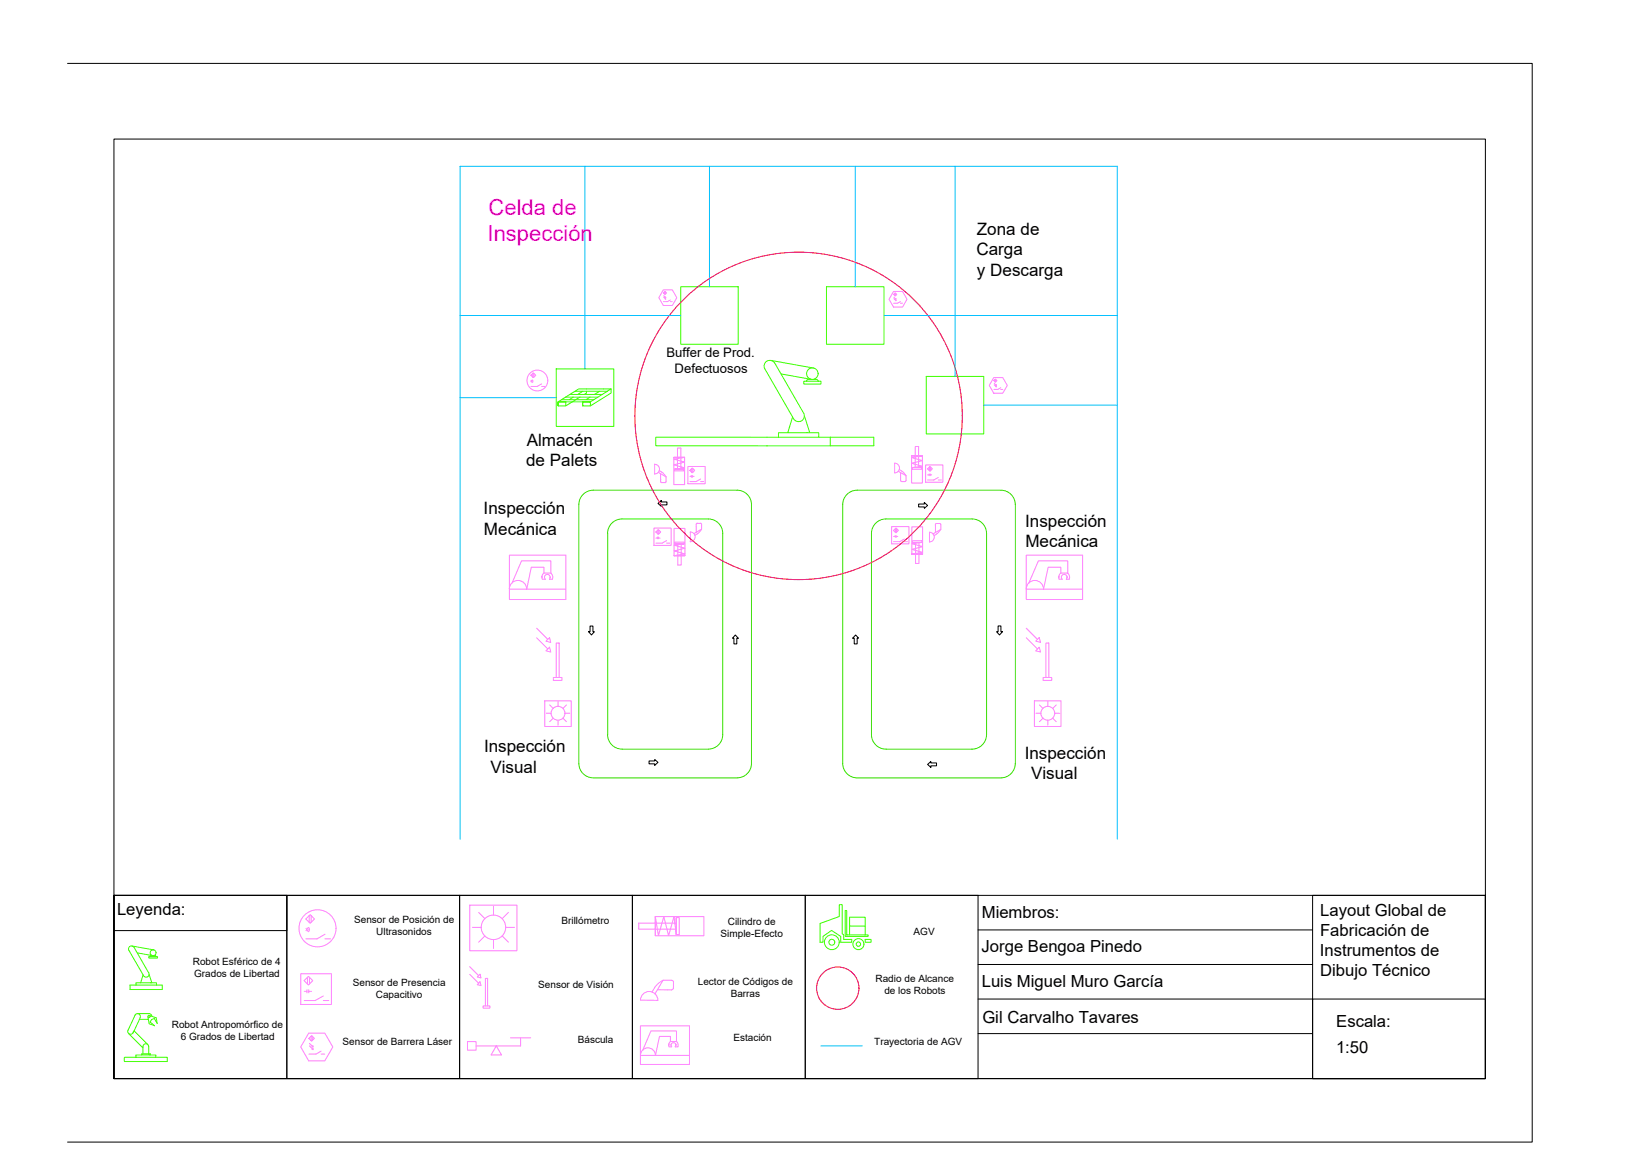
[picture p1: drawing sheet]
<svg xmlns="http://www.w3.org/2000/svg" width="420mm" height="297mm" viewBox="0 0 420 297" stroke-linecap="round" stroke-linejoin="round" font-family="sans-serif">
<!-- layer: Maquina -->
<g fill="none" stroke="#37dd00" stroke-width=".26">
<path d="M155.2 136.2v51.5M180.9 132.5a3.7 3.7 0 0 1 3.7 3.7v51.5a3.7 3.7 0 0 1-3.7 3.6M180.9 132.5h-22a3.7 3.7 0 0 0-3.7 3.7M188.3 125.2a3.7 3.7 0 0 1 3.6 3.7v66.1a3.7 3.7 0 0 1-3.6 3.7M188.3 125.2h-36.8a3.7 3.7 0 0 0-3.7 3.7v66.1a3.7 3.7 0 0 0 3.7 3.7M218.9 125.2a3.7 3.7 0 0 0-3.7 3.7v66.1a3.7 3.7 0 0 0 3.7 3.7M218.9 125.2h36.7a3.7 3.7 0 0 1 3.7 3.7v66.1a3.7 3.7 0 0 1-3.7 3.7M226.3 132.5a3.7 3.7 0 0 0-3.7 3.7v51.5a3.7 3.7 0 0 0 3.7 3.6M226.3 132.5h22M248.3 132.5a3.7 3.7 0 0 1 3.7 3.7v51.5a3.7 3.7 0 0 1-3.7 3.6M151.5 198.7h36.8M155.2 187.7a3.7 3.7 0 0 0 3.7 3.6"/>
<path d="M158.9 191.3h22M218.9 198.7h36.8M226.3 191.3h22"/>
</g>
<!-- layer: Texto2 -->
<path d="M168.1 128.6l.8-.8v.4h1.4v.7h-1.4v.4zM234.6 128.7h1.5v-.3l.8 .7-.8 .7v-.3h-1.5zM150.7 159.9h.7v1.5h.4l-.7 .8-.8-.8h.4zM254.9 159.9h.8v1.5h.3l-.7 .8-.7-.8h.3zM187.8 162.2l.8 .8h-.4v1.5h-.7v-1.5h-.4zM218.5 162.2l.8 .8h-.4v1.5h-.7v-1.5h-.4zM165.8 194.4h1.4v-.4l.9 .7-.9 .8v-.4h-1.4zM236.9 195.2l.8-.7v.4h1.5v.7h-1.5v.4z" fill="none" stroke="#000" stroke-width=".26"/>
<!-- layer: Sensores -->
<g fill="none" stroke="#ff7fff" stroke-width=".26">
<path d="M169.4 74h2.3l1.2 2-1.2 2h-2.3l-1.1-2zM169.5 75.9l.4 .4M169.5 75.5l.4 .4M169.8 74.5v.6M169.8 74.4l.4 .4-.4 .4-.4-.4zM169.9 76l.1-.1 .1 .2zM169.9 76.4l.1-.2 .1 .2zM169.9 74.5v.6M171.2 76.6l-.7 .4h-1.1M171.2 77h.5M228.2 74.4h2.3l1.2 2-1.2 2h-2.3l-1.1-2zM228.2 75.2l.4-.4 .4 .4-.4 .4z"/>
<path d="M228.3 76.3l.4 .4M228.3 75.9l.4 .4M228.5 74.9v.6M228.7 76.8l.1-.2 .1 .2zM228.7 74.9v.6M228.8 76.3l.1 .2-.2-.1zM230 77l-.7 .4h-1.1M230 77.4h.5M135.6 95.8l.6-.6 .6 .6-.6 .7zM135.6 97.2v.3M135.8 97.1v.5M135.9 97l.2 .4-.2 .3"/>
<path d="M136.1 95.4v.9M136.4 95.4v.9M138.3 98l-1.1 .7h-1.6M138.3 98.7h.8M253.8 97.2l.4-.4 .4 .4-.4 .4zM253.8 96.4h2.3l1.2 2-1.2 2h-2.3l-1.1-2zM253.9 98.3l.5 .4M253.9 97.9l.5 .4M254.1 96.9v.6M254.3 98.4l.1-.1 .1 .1zM254.3 98.8l.1-.2 .1 .2zM254.3 96.9v.6"/>
<path d="M255.6 99l-.7 .5h-1M255.6 99.5h.5M167.2 118.6a1.24 1.24 0 0 1 1.2 1.2 1.24 1.24 0 0 1-1.2 1.3zM172.1 116.8h2.8v7h-2.8zM172.1 116.8h2.8zM173 119.8v-5.4h.9v5.4M174.9 116.8l-2.8 .5 2.8 .7-2.8 .7 2.8 .8-2.6 .3h2.4v.5h-2.4v-.5h2.4M175.7 119.1h4.4v4.4h-4.4zM176.7 119.7v.9M177 119.7v.9M228.5 118.3a1.24 1.24 0 0 1 1.2 1.2 1.24 1.24 0 0 1-1.2 1.3zM229.7 119.9l.6 .4"/>
<path d="M232.8 116.4h2.8v7h-2.8zM232.8 116.4h2.8zM233.8 119.4v-5.4h.8v5.4M235.6 116.4l-2.8 .5 2.8 .7-2.8 .7 2.8 .8-2.6 .3h2.4v.5h-2.4v-.5h2.4M236.4 118.7h4.4v4.5h-4.4zM236.9 119.7l.6-.6 .6 .6-.6 .7zM237.4 119.3v.9M237.7 119.3v.9M167 134.9h4.4v4.4h-4.4zM167.5 137.4h.4M167.9 137.2v.4M168 135.4v1"/>
<path d="M168.1 135.3l.7 .6-.7 .6-.6-.6zM168.1 120.7l2 1.1M168.2 137.4h.4M168.2 137.2v.4M168.3 135.4v1M168.4 120.2l.6 .4M168.7 123l.3 .3M168.7 121v2M169 120.5l1.1 1.3M170.1 121.8l-.1 1.4-1 .1M170.3 138.1l-1.2 .6h-1.6M170.3 138.7h.7"/>
<path d="M172.2 135h2.7v6.9h-2.7zM172.3 138.9h2.5v-.4h-2.5v.4h2.5l-2.6 .4 2.7 .7-2.7 .7 2.7 .8-2.7 .4M173.1 138.9v5.4h.9v-5.4M176.2 120.1l.6-.6 .6 .6-.6 .7zM176.2 121.7h.4M176.3 135.9a1.24 1.24 0 0 1 1.2 1.2 1.24 1.24 0 0 1-1.2 1.2zM176.6 121.5v.4M176.9 121.7h.4M176.9 121.5v.4M178.9 122.3l-1.1 .7h-1.6M178.9 123h.8M179.2 135.1l-.8 1-.9 .6"/>
<path d="M179.2 135.1l-.1-1.4h-1.2l-.1 2.3M179.2 135.1l-2 1.2M227.7 134.5h4.5v4.4h-4.5zM228.2 135.5l.7-.6 .6 .6-.6 .6zM228.2 137h.4M228.6 136.8v.4M228.7 135v1M228.9 137h.4M228.9 136.8v.4M229 135v1M229.4 120.4l2 1.1M230 120.7v2"/>
<path d="M230.3 120.3l1.1 1.2M231 137.7l-1.2 .6h-1.6M231 138.3h.8M231.4 121.5l-.1 1.4-1 .1-.3-.3M232.9 134.6h2.7v6.9h-2.7zM233.1 138.5h2.4v-.4h-2.4v.4h2.4l-2.6 .4 2.7 .7-2.7 .7 2.7 .8-2.7 .4M233.8 138.5v5.4h.9v-5.4M236.9 121.3h.4M237.3 121.1v.4M237.4 135.9a1.24 1.24 0 0 1 1.2 1.3 1.24 1.24 0 0 1-1.2 1.2zM237.6 121.3h.4M237.6 121.1v.4"/>
<path d="M238.9 136l.1-2.2h1.2l.1 1.4-2 1.2M239.2 136.4l-.6 .4M239.6 121.9l-1.1 .7h-1.6M239.6 122.6h.9M240.3 135.2l-1.1 1.2M130.1 150.5a2.21 2.21 0 0 1 2.2-2.2 2.21 2.21 0 0 1 2.2 2.2M130.1 150.5v-8.7h14.4v11.3h-14.4v-2.6h14.4M138.4 147.4h.1M138.5 147.9h.8M138.9 146.4l-.4 .5v1M139.1 147.4h.1M140.5 147.4h.1"/>
<path d="M140.7 146.4l.4 .5v1h-.8a.73 .73 0 0 0 0-1 .73 .73 0 0 0-1 0 .73 .73 0 0 0 0 1M140.7 146.4v-3.1h-7.5l-2.4 5.6M140.7 146.4h-1.8v-1.5h-3.2l-1.2 5.6M172.2 141.9h2.7zM232.9 141.5h2.7zM262.1 150.5a2.21 2.21 0 0 1 2.2-2.2 2.21 2.21 0 0 1 2.2 2.2M262.1 150.5v-8.7h14.4v11.3h-14.4v-2.6h14.4M270.4 147.4h.1M270.9 146.4l-.4 .5-.1 .7 .1 .3h.8a.73 .73 0 0 1 0-1 .73 .73 0 0 1 1 0 .73 .73 0 0 1 0 1h.8v-1l-.4-.5M271 146.4v-1.5h-3.3l-1.2 5.6M271 146.4h1.7M271.1 147.4h.1"/>
<path d="M272.5 147.4h.1M272.7 146.4v-3.1h-7.5l-2.4 5.6M137.1 162.9l2.8 2.9M137.1 160.4l2.8 2.9M139.1 179h6.8v6.5h-6.8zM139.4 163.7l1-.8 .3 1.2zM139.4 166.2l1-.9 .3 1.2zM142.1 164.2h.7v8.8h-.7zM142.1 173h-.8v.8h2.2v-.8h-.7M142.5 179.2v1.2M262.1 162.9l2.9 2.9M262.1 160.4l2.9 2.9"/>
<path d="M264.2 179h6.8v6.5h-6.8zM264.5 163.7l.9-.8 .4 1.2zM265.4 165.3l.4 1.2-1.3-.3zM267.1 164.2h.8v8.8h-.8zM267.1 173h-.7v.8h2.2v-.8h-.7M267.6 179.2v1.2M139.5 182.2h1.3M140.4 180l.9 1M141.3 183.4l-.9 .9M142.5 183.9v1.3M143.8 183.4l.9 .9M144.3 182.2h1.3"/>
<path d="M144.7 180l-.9 1M264.6 182.2h1.3M265.5 180l.9 1M266.4 183.4l-.9 .9M267.6 183.9v1.3M268.9 183.4l.9 .9M269.4 182.2h1.3M269.8 180l-.9 1"/>
<circle cx="137.3" cy="97.2" r="2.66"/>
<circle cx="142.5" cy="182.2" r="1.77"/>
<circle cx="267.6" cy="182.2" r="1.77"/>
</g>
<!-- layer: Robots -->
<g fill="none" stroke="#3fff00" stroke-width=".26">
<path d="M195.4 94.2a1.47 1.47 0 0 1 .5-2 1.47 1.47 0 0 1 2 .6l7.3 12.7a1.47 1.47 0 0 1-.5 2 1.47 1.47 0 0 1-2-.5M195.4 94.2l7.3 12.8M196.9 92.1l10.9 1.9M199.5 95.5l7.7 1.4M205.3 97.4h4.4v.7h-4.4zM206 97.4l.5-.5h2l.5 .5M195.9 113.9h.1M198.8 110.5h10.3v1.2h-10.3zM198.8 111.7h-31.3v2.2h28.4M202.4 106.5l-1.2 4M205 105.2h.1M205.5 106.2l1.3 4.3"/>
<path d="M209.1 111.7h14.1v2.2h-27.3M212.1 111.7v2.2"/>
<circle cx="207.5" cy="95.4" r="1.47"/>
</g>
<!-- layer: Almacenaje -->
<g fill="none" stroke="#3fff00" stroke-width=".26">
<path d="M173.9 73.2h14.7v14.7h-14.7zM211.1 73.2h14.7v14.7h-14.7zM142.1 94.2h14.7v14.7h-14.7zM146.9 99.9h8.3M148.9 99.9l-1.4 .9M149.8 99.9v.5l-.6 .4M153.2 99.9l-1.4 .9M156.1 99.3v1.1l-5.3 3.3M236.6 96.1h14.7v14.7h-14.7zM142.5 102.6l5.3-3.3h8.3l-5.3 3.3h-2v1.1h2v-1.1h-2v1.1M143.4 102.1h8.3M144.4 101.4h8.3"/>
<path d="M145.5 100.8h8.3M146.4 101.4l-1 .7M148.1 101.4l-3.6 2.3M150.7 101.4l-1 .7M150.8 102.6h-8.3v1.1h2v-1.1h-2v1.1"/>
</g>
<!-- layer: TrayectAGV -->
<path d="M149.4 42.5v51.7M181.2 42.5v30.7M218.4 42.5v30.7M243.9 42.5v53.6M117.5 80.6h56.4M225.8 80.6h59.6M117.5 101.6h24.6M251.3 103.5h34.1M117.5 214.3v-171.8h167.9v171.8" fill="none" stroke="#00bfff" stroke-width=".26"/>
<!-- layer: Radio -->
<circle cx="204" cy="106.2" r="41.8" fill="none" stroke="#f00" stroke-width=".26"/>
<!-- layer: 0 -->
<path d="M17.3 16.2h374.1v275.5h-374.1" fill="none" stroke="#000" stroke-width=".26"/>
<!-- layer: Title Block -->
<g fill="none" stroke="#000" stroke-width=".26">
<path d="M29.1 35.5h350.3v240h-350.3h350.3v-46.8h-350.3v46.8zM29.1 228.7h44.2v46.8h-44.2zM29.1 228.7h44.2v9h-44.2zM73.3 228.7h44.1v46.8h-44.1zM117.4 228.7h44.1v46.8h-44.1zM161.5 228.7h44.2v46.8h-44.2zM205.7 228.7h44.1v46.8h-44.1zM249.8 237.5h85.5M335.3 228.7h44.1v46.8h-44.1zM249.8 246.3h85.5M249.8 255.2h85.5M335.3 255.2h44.1v20.3h-44.1z"/>
<path d="M249.8 264h85.5"/>
</g>
<g fill="none" stroke="#3fff00" stroke-width=".26">
<path d="M209.5 235.9l4.9-1.8v-3h.7v7.4l.4 .2v1.2h2.1v.8h-2.9v-1.5l-2.3-1.6-2.2 1.6v1.5h-.7zM215.9 232.6h.4v6.2h5.4v.4h-5.8zM217 238.8v-2.3h4v2.3M217 236.5v-2.2h4v2.2M221 239.9h1.5v.8h-1.5zM33.7 241.6l5.6 1M34.2 242a.75 .75 0 0 0-1-.3 .75 .75 0 0 0-.3 1l3.8 6.5a.75 .75 0 0 0 1 .3 .75 .75 0 0 0 .3-1.1l-3.8-6.4M34.7 251h5.3v.6h-5.3zM34.7 251.6h-1.5v1.1h8.2v-1.1h-1.4M35.1 243.4l3.9 .7M35.1 258.9h3a.73 .73 0 0 1 .7 .7M35.8 259.9a.72 .72 0 0 0-.4-.9 .72 .72 0 0 0-.9 .3l-1.8 3.8a.73 .73 0 0 0 .3 1 .73 .73 0 0 0 1-.4"/>
<path d="M35.8 259.9l-1.8 3.9M36.6 249l-.7 2M37.9 248.3h.1M38 244.3h2.2v.4h-2.2zM38.1 248.8l.7 2.2M38.2 259.4l1.7 .6 .3 1.4-.8-1.3-.7 .3-.3 .6 1.1 1-1.4-.5-.3-1.8M38.6 244.1l-.2 .2M38.6 244.1h1l.3 .2M32.9 264l3.6 3.6M34 263.8h.1M34.2 263.3l3.6 3.5M34.7 270h-2.9v1.1h10.9v-1.1h-2.9"/>
<path d="M35.6 260.4h2.3M36.2 269.2h2.2v.3h-2.2zM36.2 269.5h-1.5v.5h5.1v-.5h-1.4M36.5 269.2v-1.9a.73 .73 0 0 1 .7-.7 .73 .73 0 0 1 .8 .7v1.9"/>
<circle cx="38.1" cy="259.6" r=".29"/>
<circle cx="39.1" cy="243.3" r=".75"/>
<circle cx="212.5" cy="240.7" r="1.89"/>
<circle cx="212.5" cy="240.7" r=".75"/>
<circle cx="219.3" cy="241.1" r="1.41"/>
<circle cx="219.3" cy="241.1" r=".56"/>
</g>
<g fill="none" stroke="#ff7fff" stroke-width=".26">
<path d="M78.1 237.2l.2 .2-.2 .3M78.4 237l.3 .4-.3 .4M78.8 236.9l.3 .5-.3 .6M79 233.8v1.8M79.2 233.6l1.1 1.1-1.1 1.1-1.1-1.1zM79.5 233.8v1.8M83 238.6l-2 1.2h-2.9M83 239.8h1.4M120 231.2h12v11.6h-12zM120.7 236.9h2.2M122.3 233l1.5 1.6M123.8 239.1l-1.5 1.5"/>
<path d="M126 231.5v2.2M126 240v2.2M128.3 239.1l1.6 1.5M129.2 236.9h2.2M129.9 233l-1.6 1.6M167.4 234.1h12.4v4.9h-12.4zM167.4 234.1v4.9zM167.4 234.1l.8 4.9 1.3-4.9 1.3 4.9 1.3-4.9 .6 4.6v-4.3h.8v4.3h-.8v-4.3M172.7 235.8h-9.6v1.5h9.6M76.8 248.7h7.8v7.8h-7.8zM77.7 253.2h.7M78.4 252.8v.8"/>
<path d="M78.5 249.6v1.7M78.8 249.4l1.1 1.1-1.1 1.1-1.1-1.1zM78.9 253.2h.7M78.9 252.8v.8M79 249.6v1.7M82.6 254.4l-2.1 1.1h-2.8M82.6 255.5h1.4M120 248.9l2.2 2.2M120 246.9l2.2 2.3M121.9 249.5l.7-.7 .3 1zM122.6 250.8l.3 .9-1-.2zM124 249.9h.5v7h-.5z"/>
<path d="M124 256.9h-.6v.6h1.7v-.6h-.6M167.9 252.8h3.7M168 255.5a2.21 2.21 0 0 0-2.2-2.3 2.21 2.21 0 0 0-2.2 2.2l4.4 .1M169.4 250.4h2.4l.2 .4v1.6M169.4 250.4l-2.1 3.4M169.4 250.4l-1.6 1.1-1.3 1.9M172 252.4l-.5 .4M78.8 263.9h4.2l2 3.5-2 3.6h-4.2l-2-3.6zM78.9 265.2l.7-.7 .7 .7-.7 .7zM79 267.1l.8 .8M79 266.5l.8 .7M79.4 264.7v1.1"/>
<path d="M79.7 267.4l.2-.3 .1 .3zM79.7 268l.2-.2 .1 .3zM79.8 264.7v1.1M82 268.5l-1.3 .7h-1.8M82 269.2h.9M119.4 266h2.2v2.2h-2.2zM130.4 265.1h5.2M133 265.1v2h-6.2l1.3 2.4h-2.7l1.4-2.4h-5.2M170.8 266.9h.1M171.2 266v-1.3h-2.8l-1 4.8a1.92 1.92 0 0 0-1.9-1.9 1.92 1.92 0 0 0-1.9 2v-7.6h12.5v9.9h-12.5v-2.3h12.5M171.2 266h1.6M171.2 266a1.21 1.21 0 0 0-.3 1.4h.7a.62 .62 0 0 1 0-.9 .62 .62 0 0 1 .9 0 .62 .62 0 0 1 0 .9h.6"/>
<path d="M171.4 266.9h.1M172.6 266.9h.1M172.8 266a1.2 1.2 0 0 1 .3 1.4M172.8 266v-2.7h-6.5l-2.1 4.9"/>
<circle cx="81.1" cy="237.1" r="4.7"/>
<circle cx="126" cy="236.8" r="3.1"/>
</g>
<circle cx="214" cy="252.4" r="5.4" fill="none" stroke="#f00" stroke-width=".26"/>
<path d="M209.7 267.1h10.5" fill="none" stroke="#0ff" stroke-width=".26"/>
<g font-size="5.6" fill="#bf00ff">
<text x="124.8" y="54.8">Celda de</text>
<text x="124.5" y="61.6">Inspección</text>
</g>
<g font-size="4.4">
<text x="249.5" y="60">Zona de</text>
<text x="249.4" y="65.2">Carga</text>
<text x="249.5" y="70.4">y Descarga</text>
<text x="134.5" y="113.9">Almacén</text>
<text x="134.4" y="119.1">de Palets</text>
<text x="123.5" y="131.4">Inspección</text>
<text x="123.6" y="136.6">Mecánica</text>
<text x="261.8" y="134.5">Inspección</text>
<text x="261.9" y="139.7">Mecánica</text>
<text x="123.6" y="192.2">Inspección</text>
<text x="125.2" y="197.4">Visual</text>
<text x="261.7" y="193.9">Inspección</text>
<text x="263.3" y="199.1">Visual</text>
</g>
<g font-size="4.3">
<text x="29.9" y="233.8">Leyenda:</text>
<text x="337.2" y="234">Layout Global de</text>
<text x="250.8" y="234.5">Miembros:</text>
<text x="337.2" y="239.1">Fabricación de</text>
<text x="250.7" y="243.2">Jorge Bengoa Pinedo</text>
<text x="337.1" y="244.2">Instrumentos de</text>
<text x="337.2" y="249.3">Dibujo Técnico</text>
<text x="250.8" y="252.1">Luis Miguel Muro García</text>
<text x="250.9" y="261.2">Gil Carvalho Tavares</text>
<text x="341.3" y="262.4">Escala:</text>
<text x="341.2" y="269">1:50</text>
</g>
<g font-size="3.4">
<text x="170.2" y="91.2">Buffer de Prod.</text>
<text x="172.3" y="95.3">Defectuosos</text>
</g>
<g font-size="2.6">
<text x="90.5" y="235.9">Sensor de Posición de</text>
<text x="96.1" y="238.9">Ultrasonidos</text>
<text x="143.4" y="235.9">Brillómetro</text>
<text x="184.1" y="239.4">Simple-Efecto</text>
<text x="185.9" y="236.3">Cilindro de</text>
<text x="233.3" y="238.8">AGV</text>
<text x="49.3" y="246.4">Robot Esférico de 4</text>
<text x="49.6" y="249.5">Grados de Libertad</text>
<text x="90.1" y="251.8">Sensor de Presencia</text>
<text x="178.2" y="251.5">Lector de Códigos de</text>
<text x="223.6" y="250.8">Radio de Alcance</text>
<text x="96" y="254.8">Capacitivo</text>
<text x="137.5" y="252.5">Sensor de Visión</text>
<text x="186.6" y="254.6">Barras</text>
<text x="225.9" y="253.9">de los Robots</text>
<text x="43.9" y="262.5">Robot Antropomórfico de</text>
<text x="46.2" y="265.6">6 Grados de Libertad</text>
<text x="87.5" y="266.9">Sensor de Barrera Láser</text>
<text x="147.6" y="266.5">Báscula</text>
<text x="187.3" y="266">Estación</text>
<text x="223.3" y="266.8">Trayectoria de AGV</text>
</g>
</svg>
